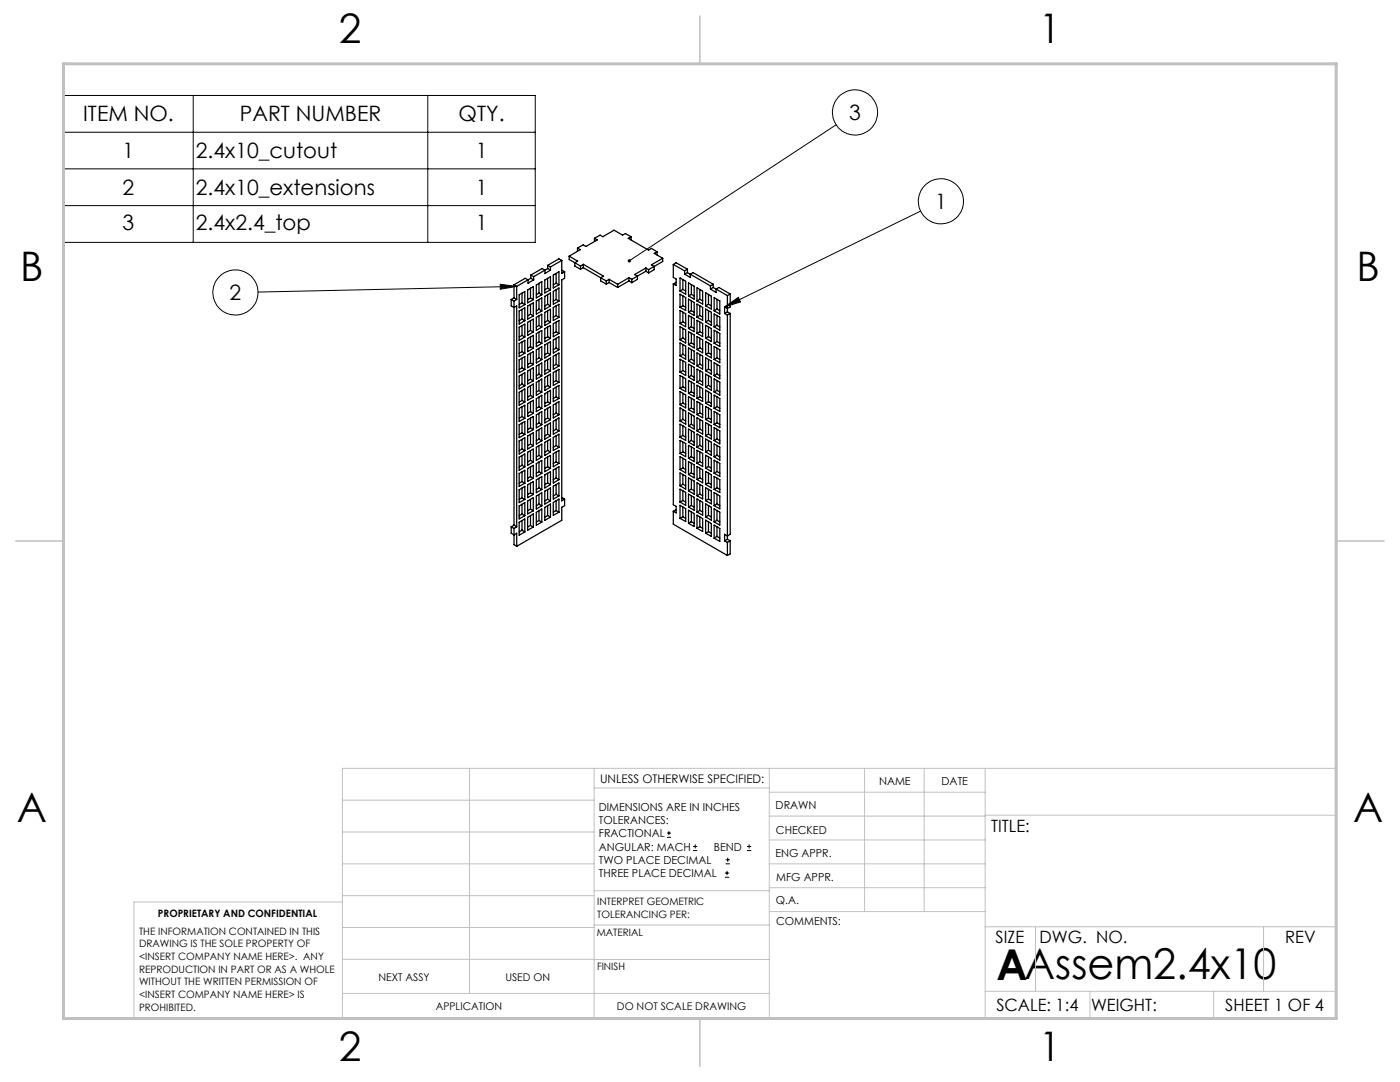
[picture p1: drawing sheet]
<svg xmlns="http://www.w3.org/2000/svg" width="279mm" height="216mm" viewBox="0 0 279 216" stroke-linecap="round" stroke-linejoin="round" font-family="sans-serif">
<g fill="none" stroke="#000" stroke-width=".2">
<path d="M12.7 19h94.1v29.4h-94.1zM38.6 19v29.4M85.4 19v29.4M12.7 33.7h94.1M12.7 26.4h94.1M166.9 24.9l-41.3 27.1M12.7 41h94.1M99.8 56.7l3.3 .4-3.3 .6zM103.1 57.1l-51.6 1.2M183.7 42.1l-39.1 19.1M144.6 61.2l2.8-1.9 .4 1zM133.1 167.1h.8"/>
<path d="M133.1 166.2h.8M133.5 165.8v.9M138.3 169.7h.8M138.3 168.9h.8M138.7 168.5v.8M144.7 175h.8M144.7 174.2h.8M144.8 172.4h.9M144.8 171.6h.9M145.1 173.8v.8M145.2 171.1v.9M149.1 169.7h.8"/>
<path d="M149.1 168.9h.8M149.5 168.5v.8"/>
<circle cx="170.6" cy="22.4" r="4.5"/>
<circle cx="47" cy="58.4" r="4.5"/>
<circle cx="187.8" cy="40.1" r="4.5"/>
</g>
<g fill="none" stroke="#c0c0c0" stroke-width=".2">
<path d="M68.3 159.7h50.3M93.7 153.3v44.9M118.6 153.3v49.9M118.6 157.2h34.9M153.5 153.3v49.9M153.5 158.1h43.1M172.5 153.3v28.6M184.4 153.3v28.6M196.6 153.3v49.9M68.3 180h-41.6v23.2h240v-49.9h-198.4v49.9M68.3 178.7h50.3M68.3 172.4h50.3"/>
<path d="M68.3 166h50.3M118.6 177.7h35M153.5 167.6h43.1M153.5 162.8h43.1M153.5 172.4h43.1M153.5 177.1h43.1M196.6 162.7h70.1M68.3 198.2h85.2M68.3 191.4l85.2 .1M68.3 185.1h50.3M118.6 184.6h35M153.6 181.9h43"/>
<path d="M196.6 197.8h70.1M196.6 184.9h70.1M206.7 184.9v12.9M217.5 197.8v5.4M242.2 197.8v5.4M252.2 184.9v12.9"/>
</g>
<path d="M139.7 3.2v9.5M3.1 107.9h9.6M266.7 107.9h9.5M139.7 203.2v9.6" fill="none" stroke="#c0c0c0" stroke-width=".3"/>
<path d="M12.7 12.7h254v190.5h-254z" fill="none" stroke="#c0c0c0" stroke-width=".6"/>
<path d="M125.3 51.8v.4l.3-.2-.3 .2a.34 .34 0 0 0 .5 .1 .34 .34 0 0 0 .1-.5 .34 .34 0 0 0-.6 0zM144.6 61.2l2.8-1.9 .4 1zM99.8 56.7l3.3 .4-3.3 .6z" fill="#000"/>
<g fill="none" stroke="#000" stroke-width=".25">
<path d="M102 59.8v1.2l.6 .3 .5-.3v44.1M102 59.8l.6 .3M102.6 56.8v2.6M102.6 59.4l.5 .4M102.6 56.8l.5 .3M102.6 59.4l-.6 .4M103.1 57.1v2.7M103.1 59.8l-.5 .3M103.6 58.8l1.1-.6v2.6l-1.1 .6zM104.2 58.5v1.9M105.3 57.9l1.1-.7v2.6l-1.1 .6zM105.4 55.8l-2.3 1.3"/>
<path d="M105.4 55.8v.7l1.1-.7M105.4 55.8l-.6-.3-2.2 1.3M105.9 59.4l.5 .4M105.9 57.5v1.9M105.9 59.4l-.6 .4M105.9 55.5l.6 .3M105.9 55.5l-.5 .3M105.9 54.9l.6 .3M105.9 54.9v.6M106.5 55.2v.6M107 56.9l1.1-.7v2.6l-1.1 .6zM107.6 58.5l.5 .3"/>
<path d="M107.6 56.5v2M107.6 59.8v1.9M107.6 58.5l-.6 .3M108.7 55.9l1.2-.7v2.6l-1.2 .7zM108.7 59.1l1.2-.6v2.6l-1.2 .6zM108.8 53.9l-2.3 1.3M108.8 53.9v.7l1.1-.7M108.8 53.9l-.6-.3-2.3 1.3M109.3 53.6l.6 .3M109.3 53.6l-.5 .3M109.3 53l.6 .3M109.3 53v.6"/>
<path d="M109.3 55.6v1.9M109.3 58.8v1.9M109.3 57.5l.6 .3M109.3 57.5l-.6 .3M109.9 53.3v.6M110.4 54.9l1.1-.7v2.6l-1.1 .7zM110.4 58.1l1.1-.6v2.6l-1.1 .6zM111 56.5l-.6 .3M111 56.5l.5 .3M111 54.6v1.9M111 57.8v2M111 59.8l.5 .3"/>
<path d="M111 59.8l-.6 .3M112.1 52v2.6l.6-.4M112.1 52l-2.2 1.3M112.1 52l-.6-.4-2.2 1.4M112.1 53.9l.6 .3M112.7 54.2v1.3l-.6 .3v44.1l.6-.3M113.6 51.1l1.7 1-.6 .3M113.6 51.1v.7l1.1 .6M114.7 52.4l1.2 .7M114.7 52.4v.7l1.2 .6M115.3 49.5l.5 .3-2.2 1.3M115.3 49.5v.7"/>
<path d="M115.9 53.1v.6M116.4 52.7l4 2.4-.5 .3M116.4 53.4l-.5 .3M116.4 52.7l-.5 .4M116.4 52.7v.7M116.4 53.4l3.5 2M118.6 47.6l.6 .3-2.3 1.3-.5-.3-1.1 .6M118.6 47.6v.6M119.9 55.4l1.1 .7M119.9 55.4v.7l1.1 .6M121 56.1v.6M121.6 55.7l1.7 1"/>
<path d="M121.6 55.7l-.6 .4M121.6 55.7v.7M121.6 56.4l1.7 1M121.6 56.4l-.6 .3M123.3 56.7v.7M125.5 55.4l-2.2 1.3M125.5 55.4l.6 .3M125.5 55.4v.7M125.5 56.1l-2.2 1.3M125.5 56.1l.6 .3M125.9 47.2l-.5 .4 4 2.3 .6-.3 1.1 .6M125.9 47.2l-1.1-.6-.6 .3-1.6-1-2.3 1.3-.5-.3-1.2 .7"/>
<path d="M125.9 47.2v.7M126.1 55.7v.7M127.2 55.1l-1.1 .6M127.2 55.1v.6l-1.1 .7M128.9 53.5l.5 .3M128.9 53.5l-2.3 1.3 .6 .3M128.9 53.5v.6M128.9 54.1l-1.7 1M128.9 54.1l.5 .4M129.4 53.8v.7M130.6 53.2l-1.2 .6M130.6 53.2v.6l-1.2 .7"/>
<path d="M131.1 50.2l-.5 .4 1.7 .9M131.1 50.2v.7M132.3 51.5l-2.3 1.3 .6 .4M132.3 51.5v.7l-1.7 1M134.4 52.8v2.6l.5 .3v1.3l-.5-.3M134.4 56.7v44l.5 .3v1.3l-.5-.3M134.4 52.8l2.2 1.2M134.4 52.8l.5-.4 2.3 1.3M134.9 56.3l-.5 .4M135.7 55.5l1.1 .6v2.6l-1.1-.6zM135.7 58.7l1.1 .7v2.5l-1.1-.6zM136.3 57.7l-.6 .4"/>
<path d="M136.3 55.8v1.9M136.3 59v2M136.3 57.7l.5 .4M136.6 54v.7M136.6 54.7l1.2 .7v-.7M137.2 54.4l.6 .3M137.2 54.4l-.6 .3M137.2 53.7l-.6 .3M137.2 53.7v.7M137.4 56.4l1.1 .7v2.6l-1.1-.6zM137.4 59.7l1.1 .7v2.5l-1.1-.6zM137.8 54.7l4 2.3"/>
<path d="M137.8 54.7l.5-.3 4 2.3M138 58.7l.5 .4M138 58.7l-.6 .4M138 56.8v1.9M139.1 57.4l1.1 .7v2.6l-1.1-.7zM139.7 59.7l.5 .3M139.7 59.7l-.6 .3M139.7 57.7v2M140.8 58.4l1.2 .7v2.6l-1.2-.7zM141.4 58.7v2M141.8 57v.7M141.8 57.7l1.1 .6v-.6"/>
<path d="M142.3 57.4l-.5 .3M142.3 57.4l.6 .3M142.3 56.7l-.5 .3M142.3 56.7v.7M142.5 59.4l1.2 .6v2.7l-1.2-.7zM142.9 57.7l2.3 1.3M142.9 57.7l.6-.3 2.2 1.3M143.1 59.7v2M145.2 59v3.2M145.7 58.7v2.5l-.5 .4-.6-.4v1.3M145.7 58.7l-.5 .3M102.6 60.1v44.7"/>
<path d="M103.6 62.1l1.1-.7v2.6l-1.1 .7zM103.6 65.3l1.1-.6v2.5l-1.1 .7zM103.6 68.5l1.1-.6v2.6l-1.1 .7zM103.6 71.8l1.1-.6v2.5l-1.1 .7zM103.6 75l1.1-.6v2.6l-1.1 .6zM103.6 78.3l1.1-.7v2.6l-1.1 .7zM104.2 60.4l.5 .4M104.2 61.7v2M104.2 65v1.9M104.2 68.2v2M104.2 71.5v1.9M104.2 74.7v2"/>
<path d="M104.2 77.9v2M104.2 60.4l-.6 .4M104.2 63.7l.5 .3M104.2 63.7l-.6 .3M104.2 66.9l.5 .3M104.2 66.9l-.6 .3M104.2 70.2l.5 .3M104.2 70.2l-.6 .3M104.2 73.4l.5 .3M104.2 73.4l-.6 .3M104.2 76.7l.5 .3M104.2 76.7l-.6 .3"/>
<path d="M104.2 79.9l.5 .3M104.2 79.9l-.6 .3M105.3 61.1l1.1-.7v2.6l-1.1 .7zM105.3 64.3l1.1-.6v2.6l-1.1 .6zM105.3 67.6l1.1-.7v2.6l-1.1 .7zM105.3 70.8l1.1-.6v2.5l-1.1 .7zM105.3 74l1.1-.6v2.6l-1.1 .6zM105.3 77.3l1.1-.7v2.6l-1.1 .7zM105.9 60.7v2M105.9 64v1.9M105.9 67.2v2M105.9 70.5v1.9"/>
<path d="M105.9 73.7v2M105.9 77v1.9M105.9 62.7l.5 .3M105.9 62.7l-.6 .3M105.9 65.9l-.6 .4M105.9 65.9l.5 .4M105.9 69.2l.5 .3M105.9 69.2l-.6 .3M105.9 72.4l-.6 .3M105.9 72.4l.5 .3M105.9 75.7l-.6 .3M105.9 75.7l.5 .3"/>
<path d="M105.9 78.9l.5 .3M105.9 78.9l-.6 .3M107 60.1l1.1-.7v2.7l-1.1 .6zM107 63.3l1.1-.6v2.6l-1.1 .6zM107 66.6l1.1-.7v2.6l-1.1 .7zM107 69.8l1.1-.6v2.6l-1.1 .6zM107 73.1l1.1-.7v2.6l-1.1 .6zM107 76.3l1.1-.7v2.6l-1.1 .7zM107 79.6l1.1-.7v2.6l-1.1 .6zM107.6 63v1.9M107.6 66.3v1.9M107.6 69.5v1.9"/>
<path d="M107.6 72.7v2M107.6 76v1.9M107.6 79.2v2M107.6 61.7l.5 .4M107.6 61.7l-.6 .4M107.6 64.9l.5 .4M107.6 64.9l-.6 .4M107.6 68.2l.5 .3M107.6 68.2l-.6 .3M107.6 71.4l.5 .4M107.6 71.4l-.6 .4M107.6 74.7l.5 .3"/>
<path d="M107.6 74.7l-.6 .3M107.6 77.9l.5 .3M107.6 77.9l-.6 .3M108.7 62.3l1.2-.6v2.6l-1.2 .6zM108.7 65.6l1.2-.7v2.6l-1.2 .7zM108.7 68.8l1.2-.6v2.6l-1.2 .6zM108.7 72.1l1.2-.7v2.6l-1.2 .6zM108.7 75.3l1.2-.7v2.7l-1.2 .6zM108.7 78.6l1.2-.7v2.6l-1.2 .6zM109.3 62v2M109.3 65.3v1.9M109.3 68.5v1.9"/>
<path d="M109.3 71.8v1.9M109.3 75v1.9M109.3 78.2v2M109.3 60.7l.6 .4M109.3 60.7l-.6 .4M109.3 64l.6 .3M109.3 64l-.6 .3M109.3 67.2l.6 .3M109.3 67.2l-.6 .3M109.3 70.4l.6 .4M109.3 70.4l-.6 .4M109.3 73.7l.6 .3"/>
<path d="M109.3 73.7l-.6 .3M109.3 76.9l.6 .4M109.3 76.9l-.6 .4M110.4 61.3l1.1-.6v2.6l-1.1 .7zM110.4 64.6l1.1-.6v2.5l-1.1 .7zM110.4 67.8l1.1-.6v2.6l-1.1 .6zM110.4 71.1l1.1-.7v2.6l-1.1 .7zM110.4 74.3l1.1-.6v2.6l-1.1 .6zM110.4 77.6l1.1-.7v2.6l-1.1 .7zM111 61v2M111 64.3v1.9M111 67.5v2"/>
<path d="M111 70.8v1.9M111 74v2M111 77.3v1.9M111 63l.5 .3M111 63l-.6 .3M111 66.2l-.6 .3M111 66.2l.5 .3M111 69.5l.5 .3M111 69.5l-.6 .3M111 72.7l.5 .3M111 72.7l-.6 .3M111 76l-.6 .3"/>
<path d="M111 76l.5 .3M111 79.2l.5 .3M111 79.2l-.6 .3M135.7 68.4l1.1 .7v2.6l-1.1-.7zM135.7 65.2l1.1 .6v2.6l-1.1-.6zM135.7 61.9l1.1 .7v2.6l-1.1-.6zM135.7 71.7l1.1 .6v2.6l-1.1-.6zM135.7 74.9l1.1 .7v2.5l-1.1-.6zM135.7 78.1l1.1 .7v2.6l-1.1-.6zM136.3 73.9l.5 .4M136.3 62.3v1.9M136.3 65.5v2"/>
<path d="M136.3 68.8v1.9M136.3 72v1.9M136.3 75.2v2M136.3 78.5v1.9M136.3 61l.5 .3M136.3 61l-.6 .3M136.3 64.2l-.6 .4M136.3 64.2l.5 .4M136.3 67.5l-.6 .3M136.3 67.5l.5 .3M136.3 70.7l-.6 .3M136.3 70.7l.5 .3"/>
<path d="M136.3 73.9l-.6 .4M136.3 77.2l.5 .3M136.3 77.2l-.6 .3M137.4 66.2l1.1 .6v2.6l-1.1-.6zM137.4 79.1l1.1 .7v2.6l-1.1-.7zM137.4 62.9l1.1 .7v2.6l-1.1-.7zM137.4 69.4l1.1 .7v2.6l-1.1-.7zM137.4 72.7l1.1 .6v2.6l-1.1-.7zM137.4 75.9l1.1 .7v2.5l-1.1-.6zM138 71.7l.5 .3M138 68.4l.5 .4M138 74.9l.5 .3"/>
<path d="M138 60v2M138 63.3v1.9M138 66.5v1.9M138 69.7v2M138 73v1.9M138 76.2v2M138 79.5v1.9M138 62l-.6 .3M138 62l.5 .3M138 65.2l-.6 .3M138 65.2l.5 .3M138 68.4l-.6 .4"/>
<path d="M138 71.7l-.6 .3M138 74.9l-.6 .3M138 78.2l-.6 .3M138 78.2l.5 .3M139.1 73.7l1.1 .6v2.6l-1.1-.7zM139.1 60.7l1.1 .6v2.6l-1.1-.6zM139.1 63.9l1.1 .7v2.6l-1.1-.7zM139.1 67.2l1.1 .6v2.6l-1.1-.7zM139.1 70.4l1.1 .6v2.7l-1.1-.7zM139.1 76.9l1.1 .6v2.6l-1.1-.6zM139.7 72.7l.5 .3M139.7 75.9l-.6 .3"/>
<path d="M139.7 61v1.9M139.7 64.2v2M139.7 67.5v1.9M139.7 70.7v2M139.7 74v1.9M139.7 77.2v2M139.7 62.9l-.6 .4M139.7 62.9l.5 .4M139.7 66.2l.5 .3M139.7 66.2l-.6 .3M139.7 69.4l.5 .3M139.7 69.4l-.6 .3"/>
<path d="M139.7 72.7l-.6 .3M139.7 75.9l.5 .3M139.7 79.2l.5 .3M139.7 79.2l-.6 .3M140.8 74.6l1.2 .7v2.6l-1.2-.7zM140.8 61.7l1.2 .6v2.6l-1.2-.6zM140.8 64.9l1.2 .6v2.7l-1.2-.7zM140.8 68.2l1.2 .6v2.6l-1.2-.7zM140.8 71.4l1.2 .6v2.6l-1.2-.6zM140.8 77.9l1.2 .6v2.6l-1.2-.6zM141.4 60.7l-.6 .3M141.4 62v1.9"/>
<path d="M141.4 65.2v2M141.4 68.5v1.9M141.4 71.7v2M141.4 75v1.9M141.4 78.2v2M141.4 60.7l.6 .3M141.4 63.9l-.6 .4M141.4 63.9l.6 .4M141.4 67.2l-.6 .3M141.4 67.2l.6 .3M141.4 70.4l-.6 .3M141.4 70.4l.6 .3"/>
<path d="M141.4 73.7l.6 .3M141.4 73.7l-.6 .3M141.4 76.9l-.6 .3M141.4 76.9l.6 .3M142.5 62.7l1.2 .6v2.6l-1.2-.7zM142.5 65.9l1.2 .6v2.6l-1.2-.6zM142.5 69.1l1.2 .7v2.6l-1.2-.7zM142.5 72.4l1.2 .6v2.6l-1.2-.6zM142.5 75.6l1.2 .7v2.5l-1.2-.6zM142.5 78.8l1.2 .7v2.6l-1.2-.6zM143.1 61.7l-.6 .3M143.1 63v1.9"/>
<path d="M143.1 66.2v2M143.1 69.5v1.9M143.1 72.7v1.9M143.1 76v1.9M143.1 79.2v1.9M143.1 61.7l.6 .3M143.1 64.9l-.6 .3M143.1 64.9l.6 .3M143.1 68.2l-.6 .3M143.1 68.2l.6 .3M143.1 71.4l-.6 .3M143.1 71.4l.6 .3"/>
<path d="M143.1 74.6l-.6 .4M143.1 74.6l.6 .4M143.1 77.9l-.6 .3M143.1 77.9l.6 .3M144.6 62.5l.6 .4M145.2 62.9v44.7M145.2 62.2l-.6 .3M145.2 62.2l.5 .3M145.7 62.5v44.1l-.5 .4-.6-.4v1.3M145.7 62.5l-.5 .4M103.6 81.5l1.1-.6v2.6l-1.1 .6zM103.6 84.7l1.1-.6v2.6l-1.1 .6z"/>
<path d="M103.6 88l1.1-.7v2.6l-1.1 .7zM103.6 91.2l1.1-.6v2.6l-1.1 .6zM103.6 94.5l1.1-.7v2.6l-1.1 .6zM103.6 97.7l1.1-.7v2.7l-1.1 .6zM104.2 81.2v1.9M104.2 84.4v2M104.2 87.7v1.9M104.2 90.9v2M104.2 94.2v1.9M104.2 97.4v1.9M104.2 83.1l.5 .4M104.2 83.1l-.6 .4"/>
<path d="M104.2 86.4l.5 .3M104.2 86.4l-.6 .3M104.2 89.6l.5 .3M104.2 89.6l-.6 .3M104.2 92.9l.5 .3M104.2 92.9l-.6 .3M104.2 96.1l.5 .3M104.2 96.1l-.6 .3M104.2 99.3l.5 .4M104.2 99.3l-.6 .4M105.3 80.5l1.1-.6v2.6l-1.1 .6zM105.3 83.7l1.1-.6v2.6l-1.1 .7z"/>
<path d="M105.3 87l1.1-.6v2.5l-1.1 .7zM105.3 90.2l1.1-.6v2.6l-1.1 .7zM105.3 93.5l1.1-.6v2.5l-1.1 .7zM105.3 96.7l1.1-.6v2.6l-1.1 .6zM105.3 100l1.1-.7v2.6l-1.1 .7zM105.9 80.2v1.9M105.9 83.4v2M105.9 86.7v1.9M105.9 89.9v2M105.9 93.2v1.9M105.9 96.4v2M105.9 99.7v1.9"/>
<path d="M105.9 82.1l.5 .4M105.9 82.1l-.6 .4M105.9 85.4l.5 .3M105.9 85.4l-.6 .3M105.9 88.6l-.6 .3M105.9 88.6l.5 .3M105.9 91.9l.5 .3M105.9 91.9l-.6 .3M105.9 95.1l-.6 .3M105.9 95.1l.5 .3M105.9 98.4l.5 .3M105.9 98.4l-.6 .3"/>
<path d="M107 82.8l1.1-.7v2.6l-1.1 .7zM107 86l1.1-.6v2.5l-1.1 .7zM107 89.3l1.1-.7v2.6l-1.1 .7zM107 92.5l1.1-.6v2.5l-1.1 .7zM107 95.7l1.1-.6v2.6l-1.1 .6zM107 99l1.1-.7v2.6l-1.1 .7zM107.6 82.4v2M107.6 85.7v1.9M107.6 88.9v2M107.6 92.2v1.9M107.6 95.4v2M107.6 98.7v1.9"/>
<path d="M107.6 81.2l.5 .3M107.6 81.2l-.6 .3M107.6 84.4l.5 .3M107.6 84.4l-.6 .3M107.6 87.6l.5 .3M107.6 87.6l-.6 .3M107.6 90.9l.5 .3M107.6 90.9l-.6 .3M107.6 94.1l.5 .3M107.6 94.1l-.6 .3M107.6 97.4l.5 .3M107.6 97.4l-.6 .3"/>
<path d="M108.7 81.8l1.2-.7v2.6l-1.2 .7zM108.7 85l1.2-.6v2.6l-1.2 .6zM108.7 88.3l1.2-.7v2.6l-1.2 .7zM108.7 91.5l1.2-.6v2.6l-1.2 .6zM108.7 94.8l1.2-.7v2.6l-1.2 .7zM108.7 98l1.2-.6v2.5l-1.2 .7zM109.3 81.5v1.9M109.3 84.7v1.9M109.3 87.9v2M109.3 91.2v1.9M109.3 94.4v2M109.3 97.7v1.9"/>
<path d="M109.3 83.4l-.6 .3M109.3 80.2l.6 .3M109.3 80.2l-.6 .3M109.3 83.4l.6 .3M109.3 86.6l.6 .4M109.3 86.6l-.6 .4M109.3 89.9l.6 .3M109.3 89.9l-.6 .3M109.3 93.1l.6 .4M109.3 96.4l-.6 .3M109.3 93.1l-.6 .4M109.3 96.4l.6 .3"/>
<path d="M109.3 99.6l.6 .3M109.3 99.6l-.6 .3M110.4 80.8l1.1-.6v2.6l-1.1 .6zM110.4 84.1l1.1-.7v2.6l-1.1 .6zM110.4 87.3l1.1-.7v2.7l-1.1 .6zM110.4 90.5l1.1-.6v2.6l-1.1 .6zM110.4 93.8l1.1-.7v2.6l-1.1 .7zM110.4 97l1.1-.6v2.6l-1.1 .6zM111 80.5v1.9M111 83.7v2M111 87v1.9M111 90.2v1.9"/>
<path d="M111 93.5v1.9M111 96.7v1.9M111 99.9v2M111 82.4l.5 .4M111 82.4l-.6 .4M111 85.7l.5 .3M111 85.7l-.6 .3M111 88.9l.5 .4M111 88.9l-.6 .4M111 92.1l.5 .4M111 92.1l-.6 .4M111 95.4l.5 .3"/>
<path d="M111 95.4l-.6 .3M111 98.6l-.6 .4M111 98.6l.5 .4M112.1 99.3l.6 .3M112.7 99.6v1.3l-.6 .3v2.6l-9 5.2M135.7 87.9l1.1 .6v2.6l-1.1-.6zM135.7 91.1l1.1 .7v2.6l-1.1-.7zM135.7 81.4l1.1 .7v2.5l-1.1-.6zM135.7 94.4l1.1 .6v2.6l-1.1-.7zM135.7 84.6l1.1 .7v2.6l-1.1-.7zM135.7 97.6l1.1 .6v2.6l-1.1-.6zM136.3 80.4l.5 .4"/>
<path d="M136.3 83.7l.5 .3M136.3 81.7v2M136.3 84.9v2M136.3 88.2v1.9M136.3 91.4v2M136.3 94.7v1.9M136.3 97.9v2M136.3 80.4l-.6 .4M136.3 83.7l-.6 .3M136.3 86.9l-.6 .3M136.3 86.9l.5 .3M136.3 90.1l-.6 .4"/>
<path d="M136.3 90.1l.5 .4M136.3 93.4l-.6 .3M136.3 93.4l.5 .3M136.3 96.6l-.6 .3M136.3 96.6l.5 .3M136.3 99.9l.5 .3M136.3 99.9l-.6 .3M137.4 88.9l1.1 .6v2.6l-1.1-.7zM137.4 92.1l1.1 .6v2.7l-1.1-.7zM137.4 85.6l1.1 .7v2.6l-1.1-.7zM137.4 82.4l1.1 .6v2.6l-1.1-.6zM137.4 95.4l1.1 .6v2.6l-1.1-.7z"/>
<path d="M137.4 98.6l1.1 .6v2.6l-1.1-.6zM138 91.1l.5 .3M138 94.4l.5 .3M138 97.6l.5 .3M138 82.7v2M138 85.9v2M138 89.2v1.9M138 92.4v2M138 95.7v1.9M138 98.9v2M138 81.4l.5 .3M138 81.4l-.6 .3"/>
<path d="M138 84.7l-.6 .3M138 84.7l.5 .3M138 87.9l-.6 .3M138 87.9l.5 .3M138 91.1l-.6 .3M138 94.4l-.6 .3M138 97.6l-.6 .3M139.1 80.1l1.1 .7v2.6l-1.1-.7zM139.1 83.4l1.1 .6v2.6l-1.1-.6zM139.1 86.6l1.1 .6v2.7l-1.1-.7zM139.1 89.9l1.1 .6v2.6l-1.1-.7zM139.1 93.1l1.1 .6v2.6l-1.1-.6z"/>
<path d="M139.1 96.3l1.1 .7v2.6l-1.1-.7zM139.1 99.6l1.1 .6v2.6l-1.1-.6zM139.7 98.6l.5 .3M139.7 80.4v2M139.7 83.7v1.9M139.7 86.9v2M139.7 90.2v1.9M139.7 93.4v2M139.7 96.7v1.9M139.7 99.9v1.9M139.7 82.4l-.6 .3M139.7 82.4l.5 .3"/>
<path d="M139.7 85.6l-.6 .4M139.7 85.6l.5 .4M139.7 88.9l-.6 .3M139.7 88.9l.5 .3M139.7 92.1l.5 .3M139.7 92.1l-.6 .3M139.7 95.4l.5 .3M139.7 95.4l-.6 .3M139.7 98.6l-.6 .3M140.8 81.1l1.2 .7v2.5l-1.2-.6zM140.8 84.3l1.2 .7v2.6l-1.2-.6zM140.8 87.6l1.2 .6v2.6l-1.2-.6z"/>
<path d="M140.8 90.8l1.2 .7v2.6l-1.2-.7zM140.8 94.1l1.2 .6v2.6l-1.2-.6zM140.8 97.3l1.2 .7v2.5l-1.2-.6zM141.4 81.4v2M141.4 84.7v1.9M141.4 87.9v2M141.4 91.2v1.9M141.4 94.4v1.9M141.4 97.6v2M141.4 80.2l-.6 .3M141.4 80.2l.6 .3M141.4 83.4l-.6 .3"/>
<path d="M141.4 83.4l.6 .3M141.4 86.6l-.6 .4M141.4 86.6l.6 .4M141.4 89.9l.6 .3M141.4 89.9l-.6 .3M141.4 93.1l-.6 .3M141.4 93.1l.6 .3M141.4 96.3l-.6 .4M141.4 96.3l.6 .4M141.4 99.6l.6 .3M141.4 99.6l-.6 .3M142.5 82.1l1.2 .7v2.5l-1.2-.6z"/>
<path d="M142.5 85.3l1.2 .7v2.6l-1.2-.7zM142.5 88.6l1.2 .6v2.6l-1.2-.6zM142.5 91.8l1.2 .7v2.6l-1.2-.7zM142.5 95.1l1.2 .6v2.6l-1.2-.7zM142.5 98.3l1.2 .7v2.5l-1.2-.6zM143.1 82.4v1.9M143.1 85.7v1.9M143.1 88.9v1.9M143.1 92.1v2M143.1 95.4v1.9M143.1 98.6v2M143.1 81.1l-.6 .4"/>
<path d="M143.1 81.1l.6 .4M143.1 84.3l-.6 .4M143.1 84.3l.6 .4M143.1 87.6l-.6 .3M143.1 87.6l.6 .3M143.1 90.8l-.6 .4M143.1 90.8l.6 .4M143.1 94.1l-.6 .3M143.1 94.1l.6 .3M143.1 97.3l-.6 .3M143.1 97.3l.6 .3M102 105.1v1.3l.6 .4 .5-.4v2.6"/>
<path d="M102 105.1l.6 .3M102.6 105.4v3.3l.5 .3M102.6 104.8l.5 .3M102.6 104.8l-.6 .3M103.1 105.1l-.5 .3M103.6 104.2l1.1-.7v2.7l-1.1 .6zM103.6 101l1.1-.7v2.6l-1.1 .6zM104.2 100.6v2M104.2 103.9v1.9M104.2 102.6l.5 .3M104.2 102.6l-.6 .3M104.2 105.8l.5 .4"/>
<path d="M104.2 105.8l-.6 .4M105.3 103.2l1.1-.6v2.6l-1.1 .6zM105.9 102.9v1.9M105.9 101.6l.5 .3M105.9 101.6l-.6 .3M105.9 104.8l.5 .4M105.9 104.8l-.6 .4M107 102.2l1.1-.6v2.6l-1.1 .6zM107.6 101.9v2M107.6 100.6l.5 .3M107.6 100.6l-.6 .3M107.6 103.9l.5 .3"/>
<path d="M107.6 103.9l-.6 .3M108.7 101.2l1.2-.6v2.6l-1.2 .6zM109.3 100.9v2M109.3 102.9l.6 .3M109.3 102.9l-.6 .3M110.4 100.3l1.1-.7v2.6l-1.1 .6zM111 101.9l-.6 .3M111 101.9l.5 .3M134.4 102v2.6l10.8 6.2M134.9 101.7l-.5 .3M135.7 100.8l1.1 .7v2.6l-1.1-.7zM136.3 101.2v1.9"/>
<path d="M136.3 103.1l.5 .3M136.3 103.1l-.6 .3M137.4 101.8l1.1 .7v2.6l-1.1-.7zM138 102.2v1.9M138 100.9l-.6 .3M138 100.9l.5 .3M138 104.1l-.6 .3M138 104.1l.5 .3M139.1 102.8l1.1 .7v2.5l-1.1-.6zM139.7 103.2v1.9M139.7 101.8l.5 .4M139.7 101.8l-.6 .4"/>
<path d="M139.7 105.1l.5 .3M139.7 105.1l-.6 .3M140.8 103.8l1.2 .7v2.5l-1.2-.6zM140.8 100.5l1.2 .7v2.6l-1.2-.6zM141.4 100.9v1.9M141.4 104.1v2M141.4 102.8l-.6 .4M141.4 102.8l.6 .4M141.4 106.1l-.6 .3M141.4 106.1l.6 .3M142.5 104.8l1.2 .6v2.6l-1.2-.6zM142.5 101.5l1.2 .7v2.6l-1.2-.7z"/>
<path d="M143.1 101.8v2M143.1 105.1v1.9M143.1 100.6l-.6 .3M143.1 100.6l.6 .3M143.1 103.8l-.6 .3M143.1 103.8l.6 .3M143.1 107l-.6 .4M143.1 107l.6 .4M144.6 107.9l.6 .3M145.2 108.2v2.6M145.2 107.6l-.6 .3M145.2 107.6l.5 .3"/>
<path d="M145.7 107.9v2.6l-.5 .3M145.7 107.9l-.5 .3"/>
</g>
<text font-size="8.5" x="198.9" y="195.5">AAssem2.4x10</text>
<g font-size="8.1">
<text x="67.6" y="8.5">2</text>
<text x="207.3" y="8.5">1</text>
<text x="4" y="56.2">B</text>
<text x="270.7" y="56.2">B</text>
<text x="3.3" y="164.1">A</text>
<text x="270" y="164.1">A</text>
<text x="67.6" y="211.7">2</text>
<text x="207.3" y="211.7">1</text>
</g>
<g font-size="4.2">
<text x="169.5" y="23.9">3</text>
<text x="16.6" y="24.2">ITEM NO.</text>
<text x="47.9" y="24.2">PART NUMBER</text>
<text x="91.5" y="24.2">QTY.</text>
<text x="24.5" y="31.5">1</text>
<text x="39.1" y="31.5">2.4x10_cutout</text>
<text x="94.9" y="31.5">1</text>
<text x="24.5" y="38.9">2</text>
<text x="39.1" y="38.9">2.4x10_extensions</text>
<text x="94.9" y="38.9">1</text>
<text x="186.6" y="41.7">1</text>
<text x="24.5" y="45.8">3</text>
<text x="39.1" y="45.8">2.4x2.4_top</text>
<text x="94.9" y="45.8">1</text>
<text x="45.8" y="59.8">2</text>
</g>
<g font-size="3.4">
<text x="197.8" y="166">TITLE:</text>
<text x="198.7" y="188.1">SIZE</text>
<text x="207.5" y="188.1">DWG. NO.</text>
<text x="256.5" y="188.2">REV</text>
<text x="198.8" y="201.7">SCALE: 1:4</text>
<text x="217.7" y="201.8">WEIGHT:</text>
<text x="244.5" y="201.7">SHEET 1 OF 4</text>
</g>
<text font-size="2.4" x="119.8" y="156.2">UNLESS OTHERWISE SPECIFIED:</text>
<g font-size="2.2">
<text x="119.5" y="161.8">DIMENSIONS ARE IN INCHES</text>
<text x="154.8" y="161.4">DRAWN</text>
<text x="175.4" y="156.6">NAME</text>
<text x="187.9" y="156.7">DATE</text>
<text x="119.5" y="164.4">TOLERANCES:</text>
<text x="119.5" y="167.1">FRACTIONAL</text>
<text x="154.9" y="166.3">CHECKED</text>
<text x="119.5" y="169.7">ANGULAR: MACH</text>
<text x="119.5" y="172.4">TWO PLACE DECIMAL</text>
<text x="142.5" y="169.7">BEND</text>
<text x="154.8" y="171">ENG APPR.</text>
<text x="119.5" y="175">THREE PLACE DECIMAL</text>
<text x="154.9" y="175.7">MFG APPR.</text>
<text x="154.9" y="180.4">Q.A.</text>
<text x="154.9" y="184.6">COMMENTS:</text>
</g>
<g font-size="2.1">
<text x="75.5" y="195.7">NEXT ASSY</text>
<text x="100.9" y="195.7">USED ON</text>
<text x="86.9" y="201.5">APPLICATION</text>
<text x="123.1" y="201.6">DO NOT SCALE DRAWING</text>
</g>
<g font-size="2">
<text x="31.5" y="182.9">PROPRIETARY AND CONFIDENTIAL</text>
<text x="119.2" y="180.6">INTERPRET GEOMETRIC</text>
<text x="119.2" y="183.1">TOLERANCING PER:</text>
<text x="27.8" y="186.5">THE INFORMATION CONTAINED IN THIS</text>
<text x="27.8" y="189">DRAWING IS THE SOLE PROPERTY OF</text>
<text x="27.8" y="191.6">&lt;INSERT COMPANY NAME HERE&gt;. ANY</text>
<text x="119.1" y="186.7">MATERIAL</text>
<text x="27.8" y="194.1">REPRODUCTION IN PART OR AS A WHOLE</text>
<text x="27.8" y="196.6">WITHOUT THE WRITTEN PERMISSION OF</text>
<text x="119.1" y="193.5">FINISH</text>
<text x="27.8" y="199.1">&lt;INSERT COMPANY NAME HERE&gt; IS</text>
<text x="27.8" y="201.7">PROHIBITED.</text>
</g>
</svg>
